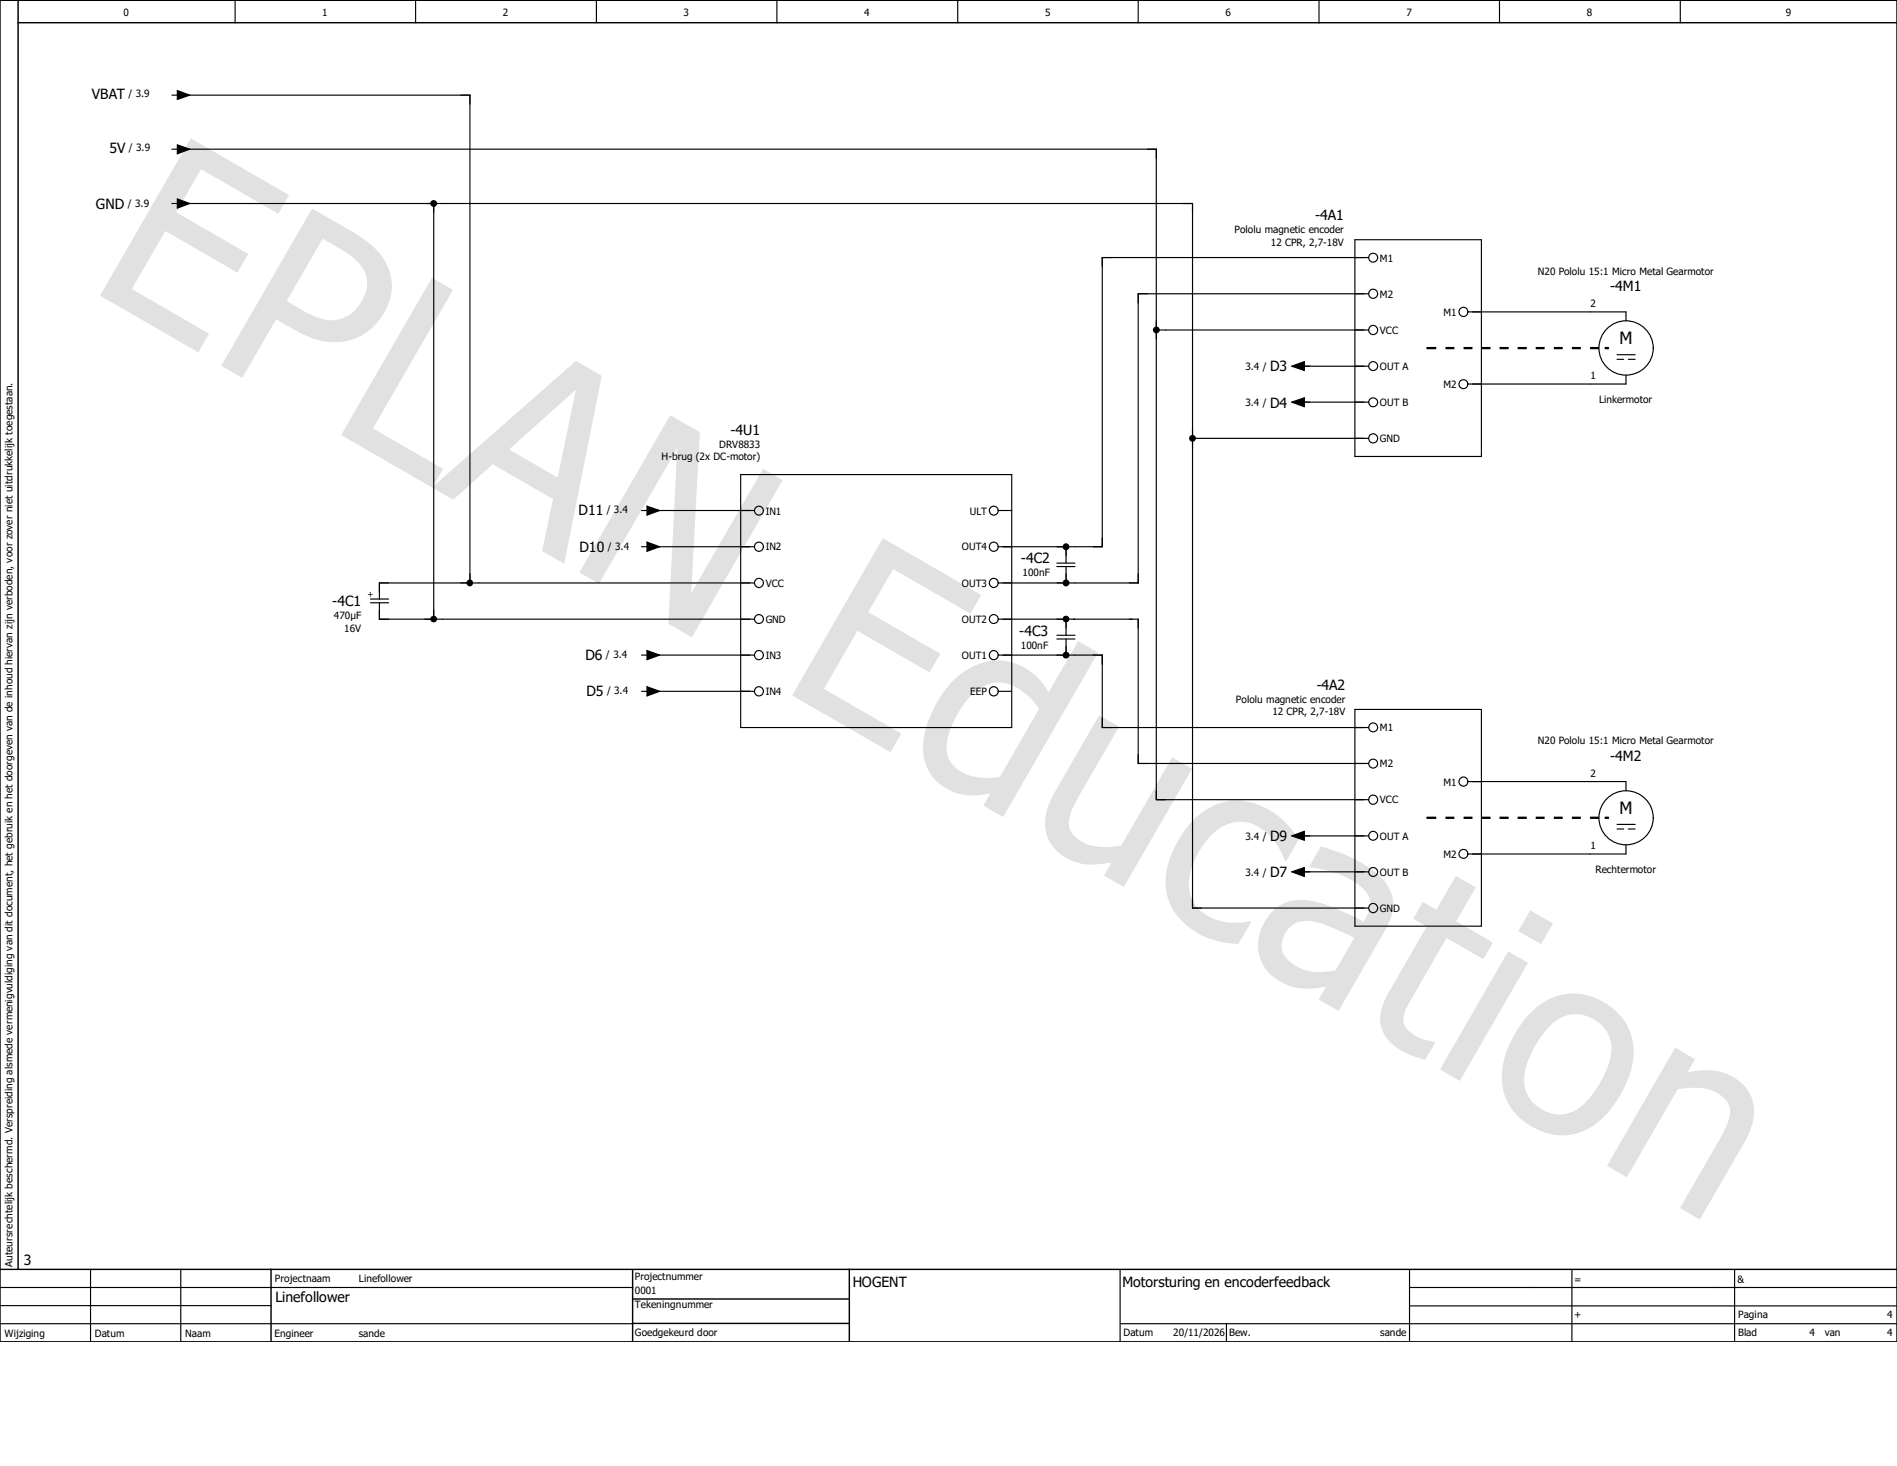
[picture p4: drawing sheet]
<svg xmlns="http://www.w3.org/2000/svg" width="279mm" height="216mm" viewBox="0 0 279 216" stroke-linecap="round" stroke-linejoin="round" font-family="sans-serif">
<path d="M197.7 -.1l-197.7 197.7M0 169.2l40.1 28.4M0 197.5v.1" fill="none" stroke="#fff" stroke-width=".15"/>
<g fill="none" stroke="#000" stroke-width=".17">
<path d="M34.6 0v3.3M61.2 0v3.3M87.8 0v3.3M114.4 0v3.3M141.1 0v3.3M167.6 0v3.3M194.3 0v3.3M220.9 0v3.3M247.5 0v3.3M0 194.9h93.1M0 189.6h93.2M0 192.3h39.9"/>
<path d="M13.3 186.9v10.7M26.6 186.9v10.7M165 187v10.6M165.1 194.9h114.3M180.6 194.9v2.7M207.6 192.3h71.8M207.6 189.6h71.8M207.6 187.1v10.3M231.5 187v10.6M255.5 187.1v10.4"/>
</g>
<path d="M0 0h279.4v197.6h-279.4zM2.7 3.3h276.7M2.7 0v186.9M0 186.9h279.4M39.9 186.9v10.7M93.1 191.3h32M93.2 187v10.5M93.2 194.9h31.9M125.1 186.9v10.7" fill="none" stroke="#000" stroke-width=".21"/>
<path d="M28.1 20.4l14.5 8.3-1.6 2.8-11.4-6.6-3.7 6.4 10.7 6.1-1.6 2.8-10.7-6.2-4.9 8.6 11.4 6.5-1.6 2.8-14.5-8.4zM46 30.7l5.8 3.4a11.4 11.4 0 0 1 5.4 5.4 7.7 7.7 0 0 1-1.6 8 8.5 8.5 0 0 1-10.3 2l-1.3-.6-3.3-1.9-5 8.6-3.1-1.7zM47.5 35.2l-5.3 9.1 2.1 1.3a8.2 8.2 0 0 0 5.2 1.5 5.7 5.7 0 0 0 4.5-6.4 6.7 6.7 0 0 0-3.5-3.8zM63.6 40.9l3.1 1.8-11.8 20.4 10.4 6-1.6 2.7-13.5-7.7zM63.6 71.8l21.2-18.6 3.8 2.2-5.5 27.6-3.3-1.9 1.7-7.6-8.9-5.1-5.8 5.2zM75 66.2l7.1 4.1 2.7-12.9zM98.7 61.1l4.4 2.6-1.3 23.7 10.6-18.4 2.9 1.7-13.4 23.2-3.5-2 1.4-25.9-11.6 20-2.9-1.7zM130 79.3l14.5 8.3-1.6 2.8-11.4-6.6-3.6 6.3 10.6 6.2-1.6 2.7-10.6-6.1-5 8.6 11.4 6.5-1.6 2.8-14.4-8.4zM140.5 100.1a8.7 8.7 0 0 1 9.3-2.3 9.2 9.2 0 0 1 4.7 4.2l4.3-7.6 2.9 1.7-14 24.2-2.9-1.7 1.1-1.8a8.2 8.2 0 0 1-8.2-2 7.4 7.4 0 0 1-1.4-7.3 17.5 17.5 0 0 1 4.2-7.4zM143.1 102.4a13 13 0 0 0-3.7 7.9 4.5 4.5 0 0 0 3.9 4.1 9.8 9.8 0 0 0 4 0l5.8-10a8.8 8.8 0 0 0-5.3-3.8 5.5 5.5 0 0 0-4.7 1.8zM161.9 105.3l2.9 1.7-5.7 9.9a8.7 8.7 0 0 0-1.7 4.6 3.8 3.8 0 0 0 2.8 2.9 10.2 10.2 0 0 0 5 .1l7.4-13 3 1.7-10.1 17.4-2.9-1.7 1.1-1.9a9.6 9.6 0 0 1-6.1-.4 5.9 5.9 0 0 1-3.3-7.8l1.1-2.2zM175.6 120.9a8.8 8.8 0 0 1 11.8-1.3 13.8 13.8 0 0 1 3.9 4l-1.9 3.3-.1-.1a9.3 9.3 0 0 0-4.5-5.3 5.7 5.7 0 0 0-6.8 1.9 11.2 11.2 0 0 0-2.9 7 5.7 5.7 0 0 0 4.8 5.3 9.6 9.6 0 0 0 4.2 0l.2 .1-1.9 3.2a11.5 11.5 0 0 1-9.9-5.5 9.5 9.5 0 0 1 .4-8.5l1.5-2.5zM190 136.5a3.4 3.4 0 0 0-.4 4.8 7 7 0 0 0 6.6 1.7l.5-.1 2.8-4.8-2.3-1a10.8 10.8 0 0 0-5.4-1.4 2.87 2.87 0 0 0-1.8 .8zM194.5 124.7a20.1 20.1 0 0 1 9 4.6 5.7 5.7 0 0 1 .8 7.1l-7.2 12.5-2.9-1.7 1.1-1.9a9.3 9.3 0 0 1-7.4-1.2 6.2 6.2 0 0 1-1.3-8.8 6 6 0 0 1 6.8-2.6 33.6 33.6 0 0 1 7.4 3 4 4 0 0 0 .9-3.5 6.6 6.6 0 0 0-3.2-2.9 16.6 16.6 0 0 0-5.5-1.6l-.2-.1zM209.6 132.8l2 1.2 2.8-5 3 1.7-2.9 5 5.4 3.1-1.4 2.5-5.4-3.2-4.8 8.3a9.7 9.7 0 0 0-1.6 3.7 2.79 2.79 0 0 0 1.9 2.5 10.2 10.2 0 0 0 2.8 .9l-1.5 2.6-1.1-.3a9 9 0 0 1-4.9-3.5 5.2 5.2 0 0 1 0-4.8l.7-1.4 5.5-9.7-2-1.1zM222.1 140.1l3 1.7-10.1 17.4-2.9-1.7zM225.4 134.1l3.3 1.9-1.7 3.1-3.4-2zM225.6 149a8.6 8.6 0 0 1 12-.4 8.5 8.5 0 0 1 2.4 9.8 14.8 14.8 0 0 1-5.9 7.7 8.4 8.4 0 0 1-9.3-.7 8.3 8.3 0 0 1-3.2-9.5 16.6 16.6 0 0 1 4-6.9zM228.1 151.3a14.1 14.1 0 0 0-3.6 7.1 5.2 5.2 0 0 0 3.2 5.3 5.2 5.2 0 0 0 6-1.5 14.5 14.5 0 0 0 3.6-7.2 5.2 5.2 0 0 0-6.4-5.5 5.9 5.9 0 0 0-2.8 1.8zM246.7 154.3l3 1.7-1.2 1.9a8.9 8.9 0 0 1 7.4 1.1 5.8 5.8 0 0 1 2 7l-1 2.3-6.5 11.3-3-1.7 5.7-9.9a10.8 10.8 0 0 0 1.7-4.2 3.1 3.1 0 0 0-2-2.9 8.8 8.8 0 0 0-5.7-.5l-7.5 13-2.9-1.7z" fill="#e1e1e1"/>
<g fill="none" stroke="#000" stroke-width=".17">
<path d="M25.3 14h.8M26.1 13.3l1.8 .7-1.8 .6zM26.6 14h42.6v71.9M25.3 22h.8M25.3 30h.8M26.1 21.3l1.8 .7-1.8 .6zM26.1 29.3l1.8 .7-1.8 .6zM26.6 22h143.7v95.8h31.3M26.6 30h149v103.7h26M63.9 30v61.2M199.6 35.3h18.6v31.9h-18.6zM201.6 37.9h-39.3v42.6h-15.3"/>
<path d="M170.3 48.6h31.3M190.2 53.9l1.9-.6v1.3zM190.2 59.2l1.9-.6v1.3zM191.6 53.9h10M191.6 59.2h10M201.6 43.3h-34v42.6h-20.6M216.2 45.9h23.3v1.3M238.2 52.2h2.6M238.2 52.9h.9M239.5 55.2v1.4h-23.3M239.8 52.9h1M94.5 75.2h.8"/>
<path d="M95.3 74.5l1.9 .7-1.9 .7zM95.3 79.8l1.9 .7-1.9 .7zM95.8 75.2h15.3M109.1 69.9h39.9v37.2h-39.9zM147 75.2h2M175.6 64.6h26M54.6 88.2h2.6M54.6 88.8h2.6M55.9 88.8v2.4h55.2M94.5 80.5h.8M94.5 96.5h.8M95.3 95.8l1.9 .7-1.9 .7z"/>
<path d="M95.8 80.5h15.3M95.8 96.5h15.3M111.1 85.9h-55.2v2.3M147 91.2h20.6v21.2h34M147 96.5h15.3v10.6h39.3M155.7 93.6h2.6M155.7 94.1h2.6M155.7 82.9h2.6M155.7 83.4h2.6M157 80.5v2.4M157 83.4v2.5M157 91.2v2.4"/>
<path d="M157 94.1v2.4M94.5 101.8h.8M95.3 101.1l1.9 .7-1.9 .7zM95.8 101.8h15.3M147 101.8h2M199.6 104.5h18.6v31.9h-18.6zM216.2 115.1h23.3v1.4M190.2 123.1l1.9-.7v1.3zM190.2 128.4l1.9-.6v1.3zM191.6 123.1h10M191.6 128.4h10M238.2 121.4h2.6"/>
<path d="M238.2 122.1h.9M239.5 124.4v1.4h-23.3M239.8 122.1h1"/>
<circle cx="202.2" cy="37.9" r=".66"/>
<circle cx="202.2" cy="43.3" r=".67"/>
<circle cx="202.2" cy="48.6" r=".67"/>
<circle cx="202.2" cy="53.9" r=".66"/>
<circle cx="202.2" cy="59.2" r=".66"/>
<circle cx="215.5" cy="45.9" r=".66"/>
<circle cx="215.5" cy="56.6" r=".65"/>
<circle cx="239.5" cy="51.2" r="4"/>
<circle cx="111.8" cy="75.2" r=".66"/>
<circle cx="146.4" cy="75.2" r=".66"/>
<circle cx="202.2" cy="64.6" r=".67"/>
<circle cx="111.8" cy="80.5" r=".67"/>
<circle cx="111.8" cy="96.5" r=".67"/>
<circle cx="111.8" cy="85.8" r=".66"/>
<circle cx="111.8" cy="91.2" r=".66"/>
<circle cx="146.4" cy="80.5" r=".67"/>
<circle cx="146.4" cy="96.5" r=".67"/>
<circle cx="146.4" cy="85.8" r=".66"/>
<circle cx="146.4" cy="91.2" r=".66"/>
<circle cx="111.8" cy="101.8" r=".67"/>
<circle cx="146.4" cy="101.8" r=".67"/>
<circle cx="202.2" cy="117.8" r=".67"/>
<circle cx="202.2" cy="107.1" r=".66"/>
<circle cx="202.2" cy="112.5" r=".66"/>
<circle cx="215.5" cy="115.1" r=".66"/>
<circle cx="202.2" cy="133.7" r=".67"/>
<circle cx="202.2" cy="123.1" r=".66"/>
<circle cx="202.2" cy="128.4" r=".66"/>
<circle cx="215.5" cy="125.8" r=".65"/>
<circle cx="239.5" cy="120.4" r="4"/>
</g>
<g fill="#000">
<path d="M63.4 29.7a.51 .51 0 0 1 .6-.2 .51 .51 0 0 1 .4 .5h-.5h.5a.51 .51 0 0 1-.7 .5 .51 .51 0 0 1-.3-.8z" fill-rule="evenodd"/>
<path d="M169.9 48.3a.51 .51 0 0 1 .5-.2 .51 .51 0 0 1 .4 .5h-.5h.5a.51 .51 0 0 1-.6 .5 .51 .51 0 0 1-.3-.8z" fill-rule="evenodd"/>
<path d="M175.2 64.3a.51 .51 0 0 1 .6-.2 .51 .51 0 0 1 .3 .5h-.5h.5a.51 .51 0 0 1-.6 .4 .51 .51 0 0 1-.3-.7z" fill-rule="evenodd"/>
<path d="M63.4 90.9a.51 .51 0 0 1 .6-.2 .51 .51 0 0 1 .4 .5h-.5h.5a.5 .5 0 0 1-.6 .4 .5 .5 0 0 1-.4-.7z" fill-rule="evenodd"/>
<path d="M68.8 85.6a.49 .49 0 0 1 .5-.2 .49 .49 0 0 1 .4 .5h-.5h.5a.5 .5 0 0 1-.7 .4 .5 .5 0 0 1-.2-.7z" fill-rule="evenodd"/>
<path d="M156.6 90.9a.51 .51 0 0 1 .5-.2 .51 .51 0 0 1 .4 .5h-.5h.5a.5 .5 0 0 1-.6 .4 .5 .5 0 0 1-.3-.7z" fill-rule="evenodd"/>
<path d="M156.8 80.1a.52 .52 0 0 1 .7 .4h-.5h.5a.51 .51 0 0 1-.7 .5 .51 .51 0 0 1 0-.9z" fill-rule="evenodd"/>
<path d="M156.6 85.6a.51 .51 0 0 1 .5-.2 .51 .51 0 0 1 .4 .5h-.5h.5a.51 .51 0 0 1-.6 .4 .51 .51 0 0 1-.3-.7z" fill-rule="evenodd"/>
<path d="M156.8 96a.52 .52 0 0 1 .7 .5h-.5h.5a.51 .51 0 0 1-.7 .4 .51 .51 0 0 1 0-.9z" fill-rule="evenodd"/>
</g>
<g fill="#000">
<path d="M26.1 13.3l1.8 .7-1.8 .6zM26.1 21.3l1.8 .7-1.8 .6zM26.1 29.3l1.8 .7-1.8 .6zM190.2 53.9l1.9-.6v1.3zM190.2 59.2l1.9-.6v1.3zM236.3 51.1h.6v.3h-.6zM95.3 74.5l1.9 .7-1.9 .7zM95.3 79.8l1.9 .7-1.9 .7zM95.3 95.8l1.9 .7-1.9 .7zM95.3 101.1l1.9 .7-1.9 .7zM190.2 123.1l1.9-.7v1.3zM190.2 128.4l1.9-.6v1.3z"/>
<path d="M236.3 120.3h.6v.3h-.6z"/>
<path d="M210.1 51.1v.2l.1 .1h1.3v-.3zM212.9 51.1v.3h1.3v-.3zM215.6 51.1v.3h1.3v-.3zM218.2 51.1v.3h1.3v-.3zM220.9 51.1v.3h1.3v-.3zM223.5 51.1v.3h1.4v-.3zM226.2 51.1v.3h1.3v-.3zM228.9 51.1v.3h1.3v-.3zM231.5 51.1v.3h1.3v-.3zM234.2 51.1v.3h1.3v-.3zM236.8 51.1v.3l.2-.1z"/>
<path d="M210.1 120.3v.1l.1 .2h1.3v-.3zM212.9 120.3v.3h1.3v-.3zM215.6 120.3v.3h1.3v-.3zM218.2 120.3v.3h1.3v-.3zM220.9 120.3v.3h1.3v-.3zM223.5 120.3v.3h1.4v-.3zM226.2 120.3v.3h1.3v-.3zM228.9 120.3v.3h1.3v-.3zM231.5 120.3v.3h1.3v-.3zM234.2 120.3v.3h1.3v-.3zM236.8 120.3v.3l.2-.2z"/>
</g>
<g font-size="2.5">
<text x="238.5" y="50.7">M</text>
<text x="238.5" y="119.9">M</text>
</g>
<g font-size="2.1">
<text x="13.5" y="14.6">VBAT</text>
<text x="16.1" y="22.5">5V</text>
<text x="14.1" y="30.8">GND</text>
<text x="193.7" y="32.5">-4A1</text>
<text x="237.1" y="42.8">-4M1</text>
<text x="187.1" y="54.7">D3</text>
<text x="107.6" y="64.1">-4U1</text>
<text x="187.1" y="60">D4</text>
<text x="85.2" y="75.9">D11</text>
<text x="85.3" y="81.2">D10</text>
<text x="150.4" y="82.9">-4C2</text>
<text x="48.9" y="89.3">-4C1</text>
<text x="150.1" y="93.7">-4C3</text>
<text x="86.2" y="97.2">D6</text>
<text x="193.9" y="101.7">-4A2</text>
<text x="86.4" y="102.4">D5</text>
<text x="237.1" y="112">-4M2</text>
<text x="187.1" y="123.9">D9</text>
<text x="187.1" y="129.2">D7</text>
<text x="3.5" y="186.3">3</text>
<text x="40.6" y="191.7">Linefollower</text>
<text x="125.6" y="189.6">HOGENT</text>
<text x="165.3" y="189.5">Motorsturing en encoderfeedback</text>
</g>
<g font-size="1.5">
<text x="18.2" y="2.3">0</text>
<text x="47.5" y="2.3">1</text>
<text x="74.1" y="2.3">2</text>
<text x="100.7" y="2.3">3</text>
<text x="127.3" y="2.3">4</text>
<text x="153.9" y="2.3">5</text>
<text x="180.5" y="2.3">6</text>
<text x="207.1" y="2.3">7</text>
<text x="233.7" y="2.3">8</text>
<text x="263" y="2.3">9</text>
<text x="18.9" y="14.3">/ 3.9</text>
<text x="19" y="22.3">/ 3.9</text>
<text x="18.8" y="30.5">/ 3.9</text>
<text x="181.8" y="34.4">Pololu magnetic encoder</text>
<text x="187.2" y="36.2">12 CPR, 2,7-18V</text>
<text x="203.2" y="38.5">M1</text>
<text x="226.5" y="40.5">N20 Pololu 15:1 Micro Metal Gearmotor</text>
<text x="203.2" y="43.8">M2</text>
<text x="212.6" y="46.5">M1</text>
<text x="234.3" y="45.2">2</text>
<text x="203.2" y="49.1">VCC</text>
<text x="183.4" y="54.5">3.4 /</text>
<text x="183.4" y="59.8">3.4 /</text>
<text x="203.2" y="54.5">OUT A</text>
<text x="203.2" y="59.8">OUT B</text>
<text x="212.6" y="57.1">M2</text>
<text x="234.3" y="55.8">1</text>
<text x="235.5" y="59.4">Linkermotor</text>
<text x="203.2" y="65.1">GND</text>
<text x="97.4" y="67.8">H-brug (2x DC-motor)</text>
<text x="105.9" y="66">DRV8833</text>
<text x="89.4" y="75.6">/ 3.4</text>
<text x="112.8" y="75.8">IN1</text>
<text x="142.8" y="75.8">ULT</text>
<text x="89.5" y="81">/ 3.4</text>
<text x="112.8" y="81.1">IN2</text>
<text x="141.7" y="81.1">OUT4</text>
<text x="112.8" y="86.4">VCC</text>
<text x="141.7" y="86.4">OUT3</text>
<text x="150.6" y="84.8">100nF</text>
<text x="49.2" y="91.2">470µF</text>
<text x="50.7" y="93">16V</text>
<text x="112.8" y="91.7">GND</text>
<text x="141.7" y="91.7">OUT2</text>
<text x="150.4" y="95.6">100nF</text>
<text x="89.2" y="96.9">/ 3.4</text>
<text x="112.8" y="97.1">IN3</text>
<text x="141.7" y="97.1">OUT1</text>
<text x="89.4" y="102.2">/ 3.4</text>
<text x="112.8" y="102.4">IN4</text>
<text x="142.9" y="102.4">EEP</text>
<text x="182" y="103.6">Pololu magnetic encoder</text>
<text x="187.4" y="105.4">12 CPR, 2,7-18V</text>
<text x="203.2" y="107.7">M1</text>
<text x="203.2" y="113">M2</text>
<text x="226.5" y="109.6">N20 Pololu 15:1 Micro Metal Gearmotor</text>
<text x="203.2" y="118.3">VCC</text>
<text x="212.6" y="115.7">M1</text>
<text x="234.3" y="114.4">2</text>
<text x="183.4" y="123.7">3.4 /</text>
<text x="203.2" y="123.7">OUT A</text>
<text x="234.3" y="125.1">1</text>
<text x="183.4" y="129">3.4 /</text>
<text x="203.2" y="129">OUT B</text>
<text x="212.6" y="126.3">M2</text>
<text x="235" y="128.5">Rechtermotor</text>
<text x="203.2" y="134.3">GND</text>
<text x="1.8" y="186.6" transform="rotate(-90 1.8 186.6)">Auteursrechtelijk beschermd. Verspreiding alsmede vermenigvuldiging van dit document, het gebruik en het doorgeven van de inhoud hiervan zijn verboden, voor zover niet uitdrukkelijk toegestaan.</text>
<text x="40.5" y="188.8">Projectnaam</text>
<text x="52.9" y="188.8">Linefollower</text>
<text x="93.5" y="190.5">0001</text>
<text x="93.5" y="188.5">Projectnummer</text>
<text x="231.9" y="188.9">=</text>
<text x="255.9" y="188.9">&amp;</text>
<text x=".7" y="196.9">Wijziging</text>
<text x="14" y="196.9">Datum</text>
<text x="27.3" y="196.9">Naam</text>
<text x="40.4" y="196.8">Engineer</text>
<text x="52.8" y="196.8">sande</text>
<text x="93.5" y="196.8">Goedgekeurd door</text>
<text x="93.5" y="192.7">Tekeningnummer</text>
<text x="165.5" y="196.8">Datum</text>
<text x="172.8" y="196.8">20/11/2026</text>
<text x="181" y="196.8">Bew.</text>
<text x="203.3" y="196.8">sande</text>
<text x="231.9" y="194.1">+</text>
<text x="256" y="196.8">Blad</text>
<text x="256" y="194.1">Pagina</text>
<text x="266.5" y="196.8">4</text>
<text x="268.8" y="196.8">van</text>
<text x="278" y="196.8">4</text>
<text x="278" y="194.1">4</text>
</g>
<text font-size="1.2" x="54.1" y="87.9">+</text>
</svg>
